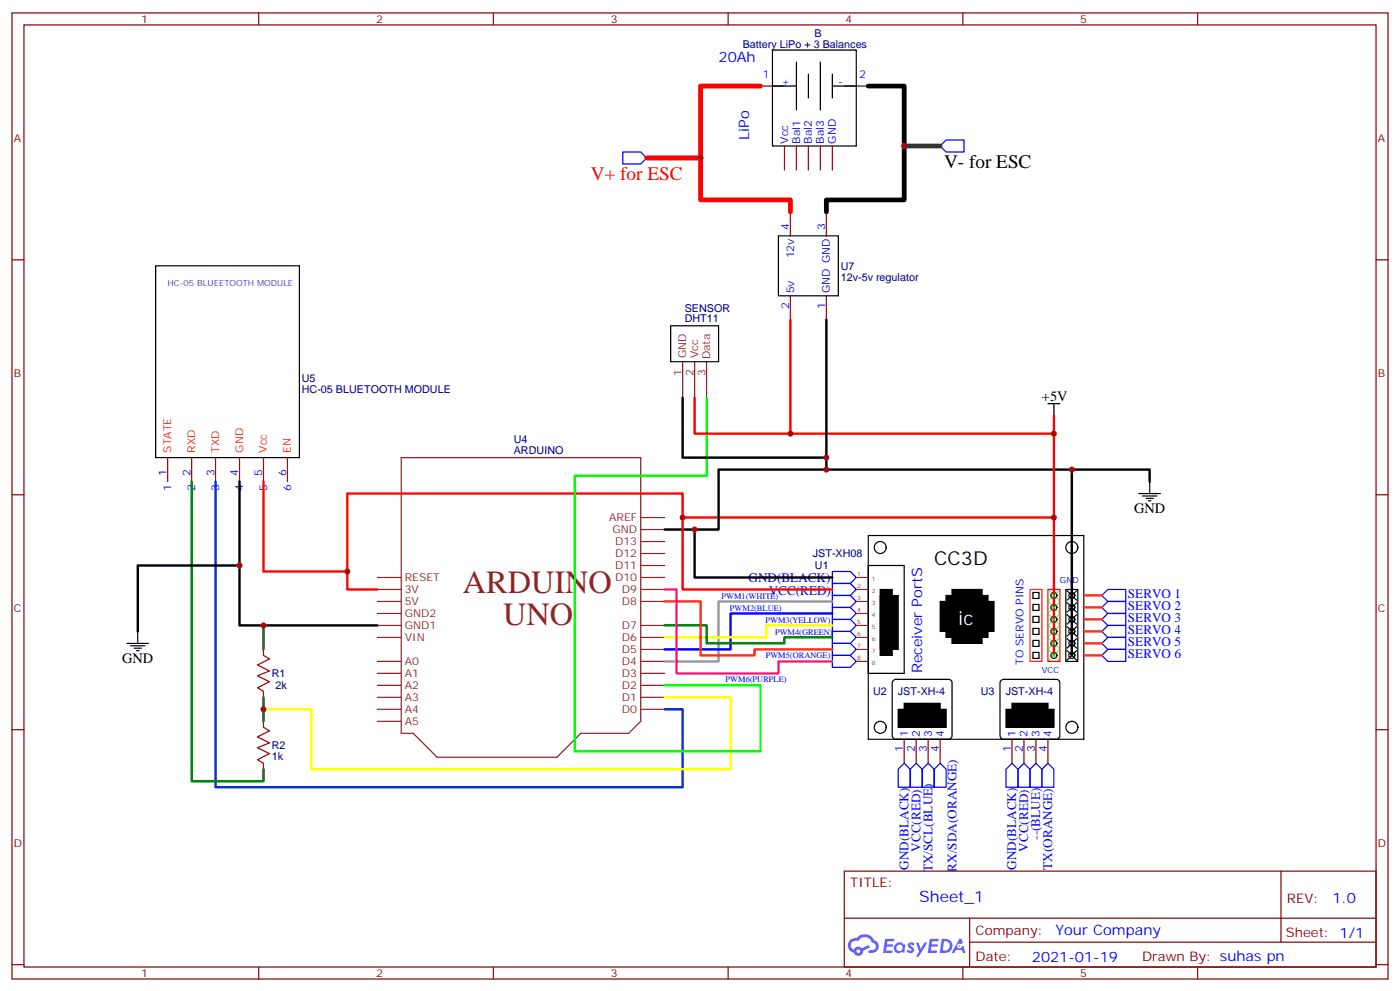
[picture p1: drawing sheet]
<svg xmlns="http://www.w3.org/2000/svg" width="412mm" height="292mm" viewBox="0 0 412 292" stroke-linecap="round" stroke-linejoin="round" font-family="sans-serif">
<g fill="none" stroke="#870000" stroke-width=".35">
<path d="M3.5 3.8h405.4v284.3h-405.4zM7.1 7.3h398.2v277.3h-398.2zM76.2 3.8v3.5M145.3 3.8v3.5M214.5 3.8v3.5M283.6 3.8v3.5M352.8 3.8v3.5M3.5 76.5h3.6M405.3 76.5h3.6M3.5 145.6h3.6M405.3 145.6h3.6M3.5 214.8h3.6"/>
<path d="M405.3 214.8h3.6M248.7 256.4h156.6v28.2h-156.6zM377.3 256.4v20.9M248.7 270.2h156.5M285.6 277.3h119.6M285.6 270.2v14.2M3.5 283.9h3.6M76.2 284.6v3.5M145.3 284.6v3.5M214.5 284.6v3.5M283.6 284.6v3.5M352.8 284.6v3.5"/>
<path d="M405.3 283.9h3.6"/>
</g>
<g fill="#5487ff">
<path d="M267.7 277.6a1.22 1.22 0 0 1 1.7 .2l-.4 .6a.47 .47 0 0 0-.3-.4 .47 .47 0 0 0-.5 .2l.1 .2a1.14 1.14 0 0 1 .8 1.8 1.14 1.14 0 0 1-1.9 0l-.2-.2 .5-.6 .7 .5a.29 .29 0 0 0 .3-.3 .29 .29 0 0 0-.2-.3 1.04 1.04 0 0 1-.6-1.7z"/>
<path d="M260.7 276.3h2.4l.3 .2-.2 .5-1.8 .1-.1 .8h1.5l.3 .4-.3 .4h-1.6l-.2 1.1h1.7l.2 .3-.2 .3-2.6 .1z"/>
<path d="M273.8 276.3h2.4l.3 .2-.1 .5-1.8 .1-.2 .8h1.6l.3 .4-.4 .4h-1.6l-.1 1.1h1.7l.2 .3-.2 .3-2.6 .1z"/>
<path d="M282.6 276.3h.7l.3 1.3-.6 .3a.69 .69 0 0 0-1 .3 .69 .69 0 0 0 .4 .9 .69 .69 0 0 0 .9-.6l.5-.2 .6 2.2h-.8l-.2-.9h-1.8l-.5 .9h-.8z"/>
<path d="M269.8 277.4h.8l.6 1.8 1.1-1.8h.9l-2.6 4.2h-.8l.9-1.5z"/>
<path d="M277.4 276.3l-.6 4.2h1.3a2.11 2.11 0 0 0 2.5-2.1 2.11 2.11 0 0 0-2.5-2.1zM278.1 277.1a1.39 1.39 0 0 1 1.7 1.4 1.39 1.39 0 0 1-1.8 1.3h-.3z"/>
<path d="M263.7 277.9a1.54 1.54 0 0 0-.1 2.2 1.54 1.54 0 0 0 2.2 .1l.6 .3 .3-2.3-.2-.3h-.4a1.49 1.49 0 0 0-2.4 0zM264 278.9a.94 .94 0 0 1 1.8 0 .94 .94 0 0 1-1.8 0z"/>
<path d="M250.4 276.7a2.18 2.18 0 0 0 1.1 3.7 1.44 1.44 0 0 0 1.6 .9 1.44 1.44 0 0 0 1.2-1.4l2-1.1-.5-.7-1.9 1a1.47 1.47 0 0 0-2.4 .4 1.39 1.39 0 0 1-.7-1.9 1.39 1.39 0 0 1 2-.5 2.12 2.12 0 0 1 2.2-1.3 2.12 2.12 0 0 1 1.9 1.7 1.14 1.14 0 0 1 1.1 1.4 1.14 1.14 0 0 1-1.7 .7 .43 .43 0 0 0-.5 .4 .43 .43 0 0 0 .4 .5 1.98 1.98 0 0 0 2.5-1.2 1.98 1.98 0 0 0-1.2-2.6 3.1 3.1 0 0 0-5.3-.6l-.9 .1zM252.3 280a.55 .55 0 0 1 1.1 0 .55 .55 0 0 1-1.1 0z"/>
<circle cx="282.6" cy="278.4" r=".26"/>
</g>
<g fill="none" stroke="#00f" stroke-width=".35">
<path d="M183.4 44.7h5.3l1.8 1.8-1.8 1.8h-5.3zM276.9 43l1.8-1.8h5.3v3.5h-5.3zM245.2 178.8h5.3l1.7 1.8-1.7 1.7h-5.3zM245.2 175.3h5.3l1.7 1.7-1.7 1.8h-5.3zM245.2 171.7h5.3l1.7 1.8-1.7 1.8h-5.3zM245.2 168.2h5.3l1.7 1.8-1.7 1.7h-5.3zM324.6 175.3l1.7-1.8h5.3v3.5h-5.3zM326.3 177h5.3v3.6h-5.3l-1.7-1.8zM245.2 192.9h5.3l1.7 1.8-1.7 1.7h-5.3zM245.2 189.4h5.3l1.7 1.7-1.7 1.8h-5.3zM245.2 185.8h5.3l1.7 1.8-1.7 1.8h-5.3zM245.2 182.3h5.3l1.7 1.8-1.7 1.7h-5.3z"/>
<path d="M324.6 192.9l1.7-1.8h5.3v3.6h-5.3zM326.3 180.6h5.3v3.5h-5.3l-1.7-1.8zM326.3 184.1h5.3v3.5h-5.3l-1.7-1.8zM326.3 187.6h5.3v3.5h-5.3l-1.7-1.7zM266.3 224.6l1.8 1.8v5.3h-3.5v-5.3zM269.9 224.6l1.7 1.8v5.3h-3.5v-5.3zM271.6 226.4l1.8-1.8 1.8 1.8v5.3h-3.6zM276.9 224.6l1.8 1.8v5.3h-3.5v-5.3zM298.1 224.6l1.8 1.8v5.3h-3.6v-5.3zM301.6 224.6l1.8 1.8v5.3h-3.5v-5.3zM303.4 226.4l1.8-1.8 1.7 1.8v5.3h-3.5zM308.7 224.6l1.7 1.8v5.3h-3.5v-5.3z"/>
</g>
<g fill="none" stroke="#870000" stroke-width=".35">
<path d="M224 25.3h7.1M248.7 25.3h7.1M231.1 43v7M234.6 43v7M238.1 43v7M241.7 43v7M245.2 43v7M232.8 62.4v7M243.4 62.4v7M232.8 87.1v7M243.4 87.1v7M49.4 134.7v7"/>
<path d="M56.4 134.7v7M63.5 134.7v7M70.6 134.7v7M77.6 134.7v7M84.7 134.7v7M77.6 191.1v1.8M77.6 203.5v1.7M77.6 212.3v1.8M266.3 217.6v7M269.9 217.6v7M273.4 217.6v7M276.9 217.6v7"/>
<path d="M298.1 217.6v7M301.6 217.6v7M305.2 217.6v7M308.7 217.6v7M77.6 224.6v1.8"/>
</g>
<g fill="none" stroke="#000" stroke-width=".35">
<path d="M227.5 14.7h24.7v28.3h-24.7zM234.6 18.3v7h-7.1M241.7 18.3v14.1M234.6 25.3v7.1M238.1 21.8v7.1M245.2 21.8v7.1M245.2 25.3h7M45.9 78.2h42.3v56.5h-42.3zM229.3 69.4h17.6v17.7h-17.6zM197.6 95.9h14.1v10.6h-14.1zM308.7 118.8h3.5M310.4 118.8v3.5"/>
<path d="M255.8 157.6h63.5v60h-63.5zM335.5 145.3h6.3M336.5 146h4.3M337.6 146.7h2.1M338.3 147.4h.7M338.7 141.7v3.6M255.8 166.4h10.5v31.8h-10.5zM304.3 177.9h1.7v1.8h-1.7zM304.3 174.4h1.7v1.7h-1.7zM314 173.5h3.5v21.2h-3.5zM314.3 173.8l2.8 2.9M314.3 177.4l2.8 2.8"/>
<path d="M317.1 173.8l-2.8 2.9M317.1 177.4l-2.8 2.8M37.4 189.4h6.3M38.5 190.1h4.2M39.5 190.8h2.1M40.2 191.5h.7M40.6 185.8v3.6M304.3 192h1.7v1.8h-1.7zM304.3 188.5h1.7v1.8h-1.7zM304.3 185h1.7v1.7h-1.7zM304.3 181.4h1.7v1.8h-1.7zM314.3 180.9l2.8 2.8"/>
<path d="M314.3 184.4l2.8 2.9M314.3 188l2.8 2.8M314.3 191.5l2.8 2.8M317.1 180.9l-2.8 2.8M317.1 184.4l-2.8 2.9M317.1 188l-2.8 2.8M317.1 191.5l-2.8 2.8M263.1 200.4l.8-.4h15.5l.6 .2 .5 .8v15.5l-.3 .7-.8 .4h-15.5l-.6-.2-.5-.9v-15.5zM294.8 200.4l.8-.4h15.5l.7 .2 .4 .8v15.5l-.2 .7-.9 .4h-15.5l-.6-.2-.4-.9v-15.5z"/>
<circle cx="259.3" cy="161.1" r="1.76"/>
<circle cx="310.4" cy="175.3" r=".88"/>
<circle cx="310.4" cy="178.8" r=".88"/>
<circle cx="315.7" cy="161.1" r="1.76"/>
<circle cx="315.7" cy="178.8" r=".88"/>
<circle cx="315.7" cy="175.3" r=".88"/>
<circle cx="310.4" cy="192.9" r=".88"/>
<circle cx="310.4" cy="185.8" r=".88"/>
<circle cx="310.4" cy="189.4" r=".88"/>
<circle cx="310.4" cy="182.3" r=".88"/>
<circle cx="315.7" cy="185.8" r=".88"/>
<circle cx="315.7" cy="192.9" r=".88"/>
<circle cx="315.7" cy="182.3" r=".88"/>
<circle cx="315.7" cy="189.4" r=".88"/>
<circle cx="259.3" cy="214.1" r="1.76"/>
<circle cx="315.7" cy="214.1" r="1.76"/>
</g>
<g fill="none" stroke="#8c2424" stroke-width=".35">
<path d="M201.1 106.5v10.6M204.6 106.5v10.6M208.1 106.5v10.6M118.2 134.7h70.5v77.6l-3.5 3.5h-14.1l-7.1 7.1h-35.2l-7.1-7.1h-3.5zM188.7 159.4h7.1M188.7 155.9h7.1M188.7 152.3h7.1M111.1 177h7.1M111.1 173.5h7.1M111.1 170h7.1M188.7 177h7.1M188.7 173.5h7.1"/>
<path d="M188.7 170h7.1M188.7 166.4h7.1M188.7 162.9h7.1M252.2 177h3.6M252.2 173.5h3.6M252.2 170h3.6M111.1 180.6h7.1M111.1 194.7h7.1M111.1 187.6h7.1M111.1 184.1h7.1M111.1 198.2h7.1M188.7 194.7h7.1"/>
<path d="M188.7 191.1h7.1M188.7 187.6h7.1M188.7 184.1h7.1M188.7 198.2h7.1M252.2 180.6h3.6M252.2 194.7h3.6M252.2 191.1h3.6M252.2 187.6h3.6M252.2 184.1h3.6M111.1 208.8h7.1M111.1 205.2h7.1M111.1 201.7h7.1"/>
<path d="M111.1 212.3h7.1M188.7 208.8h7.1M188.7 205.2h7.1M188.7 201.7h7.1"/>
</g>
<path d="M259.3 175.3h5.3v15.8h-5.3zM259.3 173.5h3.5v19.4h-3.5zM276.9 177h15.9v8.8h-15.9zM278.7 175.3h12.3v12.3h-12.3zM280.5 173.5h8.8v15.9h-8.8zM264.6 208.8h14.1v5.3h-14.1zM266.3 207h10.6v7.1h-10.6zM296.3 208.8h14.1v5.3h-14.1zM298.1 207h10.6v7.1h-10.6z" fill="#000" stroke="#000" stroke-width=".35"/>
<path d="M308.7 173.5h3.5v21.2h-3.5z" fill="none" stroke="#f00" stroke-width=".35"/>
<path d="M243.4 94.1v44.1M201.1 117.1v17.6h42.3M315.7 138.2h23v3.5M70.6 141.7v42.4h40.5M195.8 155.9h8.8v14.1h40.6M204.6 155.9h7.1v-17.7h104v54.7M70.6 166.4h-30v19.4" fill="none" stroke="#000" stroke-width=".71"/>
<path d="M232.8 94.1v33.5h77.6M204.6 117.1v10.5h28.2M310.4 122.3v30M77.6 141.7v26.5h24.7M201.1 152.3h109.3v40.6M111.1 173.5h-8.8v-28.2h98.8v28.2h44.1" fill="none" stroke="#f00" stroke-width=".71"/>
<path d="M309 173.8l2.9 2.9M309 177.4l2.9 2.8M311.9 173.8l-2.9 2.9M311.9 177.4l-2.9 2.8M309 180.9l2.9 2.8M309 184.4l2.9 2.9M309 188l2.9 2.8M309 191.5l2.9 2.8M311.9 180.9l-2.9 2.8M311.9 184.4l-2.9 2.9M311.9 188l-2.9 2.8M311.9 191.5l-2.9 2.8" fill="none" stroke="#3c3" stroke-width=".35"/>
<path d="M245.2 177h-33.5v17.7h-15.9" fill="none" stroke="#999" stroke-width=".71"/>
<path d="M245.2 180.6h-30v10.5h-19.4" fill="none" stroke="#00f" stroke-width=".71"/>
<path d="M245.2 184.1h-19.4v3.5h-30M195.8 205.2h19.4v21.2h-123.5v-17.6h-14.1" fill="none" stroke="#ff0" stroke-width=".71"/>
<path d="M56.4 141.7v88.2h21.2v-3.5M77.6 184.1v7M195.8 184.1h12.3v5.3h23v-1.8h14.1M77.6 205.2v7.1" fill="none" stroke="#008700" stroke-width=".71"/>
<path d="M195.8 177h10.6v15.9h15.8v-1.8h23M319.3 175.3h5.3M319.3 178.8h5.3M319.3 182.3h5.3M319.3 185.8h5.3M319.3 189.4h5.3M319.3 192.9h5.3" fill="none" stroke="#f30" stroke-width=".71"/>
<path d="M195.8 173.5h3.5v24.7h30v-3.5h15.9" fill="none" stroke="#f0f" stroke-width=".71"/>
<path d="M63.5 141.7v90h137.6v-22.9h-5.3" fill="none" stroke="#03c" stroke-width=".71"/>
<path d="M77.6 192.9l1.8 1.1-3.6 1.7 3.6 1.8-3.6 1.4 3.6 1.8-3.6 1.7 1.8 1.1M77.6 214.1l1.8 1-3.6 1.8 3.6 1.8-3.6 1.4 3.6 1.7-3.6 1.8 1.8 1" fill="none" stroke="#a10000" stroke-width=".35"/>
<path d="M303.4 173.5h3.5v21.2h-3.5z" fill="none" stroke="#f30" stroke-width=".35"/>
<path d="M224 25.3h-17.6v33.5h26.4v3.6M190.5 46.5h15.9" fill="none" stroke="#f00" stroke-width="1.4"/>
<path d="M255.8 25.3h10.5v33.5h-22.9v3.6" fill="none" stroke="#000" stroke-width="1.4"/>
<path d="M266.3 43h10.6" fill="none" stroke="#333" stroke-width="1.4"/>
<path d="M208.1 117.1v22.9h-38.8v81.1h54.7v-19.4h-28.2" fill="none" stroke="#0f0" stroke-width=".71"/>
<g fill="#c00">
<circle cx="201.1" cy="152.3" r=".88"/>
<circle cx="102.3" cy="168.2" r=".88"/>
<circle cx="77.6" cy="184.1" r=".88"/>
<circle cx="77.6" cy="208.8" r=".88"/>
<circle cx="70.6" cy="166.4" r=".88"/>
<circle cx="204.6" cy="155.9" r=".88"/>
<circle cx="310.4" cy="152.3" r=".88"/>
<circle cx="315.7" cy="138.2" r=".88"/>
<circle cx="310.4" cy="127.6" r=".88"/>
<circle cx="243.4" cy="138.2" r=".88"/>
<circle cx="206.4" cy="46.5" r=".88"/>
<circle cx="266.3" cy="43" r=".88"/>
<circle cx="232.8" cy="127.6" r=".88"/>
<circle cx="243.4" cy="134.7" r=".88"/>
</g>
<g font-size="9.5" fill="#8d2323">
<text x="136.3" y="174.4">ARDUINO</text>
<text x="148.2" y="183.9">UNO</text>
</g>
<text font-size="5.6" fill="#f00" x="174" y="53">V+ for ESC</text>
<g font-size="5.6">
<text x="278.1" y="49.5">V- for ESC</text>
<text x="275.2" y="166.4">CC3D</text>
</g>
<text font-size="5.6" fill="#fff" x="282.2" y="184.1">ic</text>
<text font-size="4.6" fill="#00f" x="270.8" y="265.4">Sheet_1</text>
<g font-size="4.2" fill="#00f">
<text x="211.7" y="18.3">20Ah</text>
<text x="220.7" y="41.2" transform="rotate(-90 220.7 41.2)">LiPo</text>
<text x="271.6" y="198.2" transform="rotate(-90 271.6 198.2)">Receiver PortS</text>
<text x="392.5" y="265.7">1.0</text>
<text x="310.9" y="275.2">Your Company</text>
<text x="304" y="283">2021-01-19</text>
</g>
<g font-size="4.2">
<text x="306.9" y="118.1">+5V</text>
<text x="334.1" y="150.9">GND</text>
<text x="36" y="195">GND</text>
</g>
<g font-size="3.9" fill="#00f">
<text x="220.5" y="171.2">GND(BLACK)</text>
<text x="226.5" y="175.3">VCC(RED)</text>
<text x="332.3" y="176.1">SERVO 1</text>
<text x="332.3" y="179.6">SERVO 2</text>
<text x="332.3" y="183.2">SERVO 3</text>
<text x="332.3" y="186.7">SERVO 4</text>
<text x="332.3" y="190.2">SERVO 5</text>
<text x="332.3" y="193.7">SERVO 6</text>
<text x="271.1" y="250.7" transform="rotate(-90 271.1 250.7)">VCC(RED)</text>
<text x="302.9" y="250.7" transform="rotate(-90 302.9 250.7)">VCC(RED)</text>
<text x="306.4" y="247.2" transform="rotate(-90 306.4 247.2)">--(BLUE)</text>
<text x="267.6" y="256" transform="rotate(-90 267.6 256)">GND(BLACK)</text>
<text x="274.7" y="256.7" transform="rotate(-90 274.7 256.7)">TX/SCL(BLUE)</text>
<text x="281.8" y="256.5" transform="rotate(-90 281.8 256.5)">RX/SDA(ORANGE)</text>
<text x="299.3" y="256" transform="rotate(-90 299.3 256)">GND(BLACK)</text>
<text x="309.9" y="256" transform="rotate(-90 309.9 256)">TX(ORANGE)</text>
</g>
<g font-size="3.9" fill="#800">
<text x="250.5" y="261">TITLE:</text>
<text x="379.1" y="265.7">REV:</text>
<text x="287.4" y="275.2">Company:</text>
<text x="378.7" y="275.8">Sheet: 1/1</text>
<text x="287.4" y="282.9">Date:</text>
<text x="336.4" y="282.9">Drawn By: suhas pn</text>
</g>
<g font-size="3.2" fill="#800">
<text x="41.6" y="6.8">1</text>
<text x="110.8" y="6.8">2</text>
<text x="179.9" y="6.8">3</text>
<text x="249.1" y="6.8">4</text>
<text x="318.2" y="6.8">5</text>
<text x="4.1" y="41.9">A</text>
<text x="405.9" y="41.9">A</text>
<text x="4.1" y="111.1">B</text>
<text x="405.9" y="111.1">B</text>
<text x="4.1" y="180.2">C</text>
<text x="405.9" y="180.2">C</text>
<text x="4.1" y="249.3">D</text>
<text x="405.9" y="249.3">D</text>
<text x="41.6" y="287.6">1</text>
<text x="110.8" y="287.6">2</text>
<text x="179.9" y="287.6">3</text>
<text x="249.1" y="287.6">4</text>
<text x="318.2" y="287.6">5</text>
</g>
<g font-size="3.2" fill="#000080">
<text x="239.9" y="10.7">B</text>
<text x="218.8" y="14.1">Battery LiPo + 3 Balances</text>
<text x="247.6" y="82.6">12v-5v regulator</text>
<text x="247.7" y="79.4">U7</text>
<text x="201.7" y="94.8">DHT11</text>
<text x="201.7" y="91.9">SENSOR</text>
<text x="88.9" y="112.5">U5</text>
<text x="88.9" y="115.8">HC-05 BLUETOOTH MODULE</text>
<text x="151.4" y="130.5">U4</text>
<text x="151.4" y="133.6">ARDUINO</text>
<text x="239.4" y="164.1">JST-XH08</text>
<text x="240" y="167.6">U1</text>
<text x="80.1" y="199.3">R1</text>
<text x="81.1" y="202.9">2k</text>
<text x="257.2" y="204.6">U2</text>
<text x="264.5" y="204.6">JST-XH-4</text>
<text x="288.9" y="204.6">U3</text>
<text x="296.3" y="204.6">JST-XH-4</text>
<text x="80.1" y="220.5">R2</text>
<text x="80.1" y="223.7">1k</text>
</g>
<g font-size="3.2" fill="#00f">
<text x="224.7" y="22.9">1</text>
<text x="253" y="22.9">2</text>
<text x="230.2" y="25">+</text>
<text x="246.9" y="25">-</text>
<text x="232.1" y="42.3" transform="rotate(-90 232.1 42.3)">Vcc</text>
<text x="235.7" y="42.3" transform="rotate(-90 235.7 42.3)">Bal1</text>
<text x="239.2" y="42.3" transform="rotate(-90 239.2 42.3)">Bal2</text>
<text x="242.7" y="42.3" transform="rotate(-90 242.7 42.3)">Bal3</text>
<text x="246.2" y="42.3" transform="rotate(-90 246.2 42.3)">GND</text>
<text x="232.5" y="67.7" transform="rotate(-90 232.5 67.7)">4</text>
<text x="243.1" y="67.7" transform="rotate(-90 243.1 67.7)">3</text>
<text x="233.9" y="76" transform="rotate(-90 233.9 76)">12v</text>
<text x="233.9" y="86.4" transform="rotate(-90 233.9 86.4)">5v</text>
<text x="244.5" y="86.4" transform="rotate(-90 244.5 86.4)">GND GND</text>
<text x="232.5" y="90.8" transform="rotate(-90 232.5 90.8)">2</text>
<text x="243.1" y="90.8" transform="rotate(-90 243.1 90.8)">1</text>
<text x="49" y="140" transform="rotate(-90 49 140)">1</text>
<text x="56.1" y="140" transform="rotate(-90 56.1 140)">2</text>
<text x="63.1" y="140" transform="rotate(-90 63.1 140)">3</text>
<text x="70.2" y="140" transform="rotate(-90 70.2 140)">4</text>
<text x="77.3" y="140" transform="rotate(-90 77.3 140)">5</text>
<text x="84.3" y="140" transform="rotate(-90 84.3 140)">6</text>
<text x="50.4" y="144.5" transform="rotate(-90 50.4 144.5)">1</text>
<text x="57.5" y="144.5" transform="rotate(-90 57.5 144.5)">2</text>
<text x="64.6" y="144.5" transform="rotate(-90 64.6 144.5)">3</text>
<text x="71.6" y="144.5" transform="rotate(-90 71.6 144.5)">4</text>
<text x="78.7" y="144.5" transform="rotate(-90 78.7 144.5)">5</text>
<text x="85.7" y="144.5" transform="rotate(-90 85.7 144.5)">6</text>
<text x="301.5" y="195.7" transform="rotate(-90 301.5 195.7)">TO SERVO PINS</text>
<text x="266" y="221.4" transform="rotate(-90 266 221.4)">1</text>
<text x="267.4" y="216.9" transform="rotate(-90 267.4 216.9)">1</text>
<text x="269.5" y="221.4" transform="rotate(-90 269.5 221.4)">2</text>
<text x="270.9" y="216.9" transform="rotate(-90 270.9 216.9)">2</text>
<text x="273" y="221.4" transform="rotate(-90 273 221.4)">3</text>
<text x="274.5" y="216.9" transform="rotate(-90 274.5 216.9)">3</text>
<text x="276.6" y="221.4" transform="rotate(-90 276.6 221.4)">4</text>
<text x="278" y="216.9" transform="rotate(-90 278 216.9)">4</text>
<text x="297.7" y="221.4" transform="rotate(-90 297.7 221.4)">1</text>
<text x="299.2" y="216.9" transform="rotate(-90 299.2 216.9)">1</text>
<text x="301.3" y="221.4" transform="rotate(-90 301.3 221.4)">2</text>
<text x="302.7" y="216.9" transform="rotate(-90 302.7 216.9)">2</text>
<text x="304.8" y="221.4" transform="rotate(-90 304.8 221.4)">3</text>
<text x="306.2" y="216.9" transform="rotate(-90 306.2 216.9)">3</text>
<text x="308.3" y="221.4" transform="rotate(-90 308.3 221.4)">4</text>
<text x="309.7" y="216.9" transform="rotate(-90 309.7 216.9)">4</text>
</g>
<g font-size="3.2" fill="#8d2323">
<text x="202.1" y="105.4" transform="rotate(-90 202.1 105.4)">GND</text>
<text x="205.7" y="105.4" transform="rotate(-90 205.7 105.4)">Vcc</text>
<text x="209.2" y="105.8" transform="rotate(-90 209.2 105.8)">Data</text>
<text x="200.7" y="110.6" transform="rotate(-90 200.7 110.6)">1</text>
<text x="204.3" y="110.6" transform="rotate(-90 204.3 110.6)">2</text>
<text x="207.8" y="110.6" transform="rotate(-90 207.8 110.6)">3</text>
<text x="179.5" y="153.4">AREF</text>
<text x="180.4" y="156.9">GND</text>
<text x="181.2" y="160.4">D13</text>
<text x="181.2" y="167.5">D11</text>
<text x="181.2" y="164">D12</text>
<text x="119.2" y="171">RESET</text>
<text x="181.2" y="171">D10</text>
<text x="119.2" y="178.1">5V</text>
<text x="119.2" y="174.6">3V</text>
<text x="183.2" y="178.1">D8</text>
<text x="183.2" y="174.6">D9</text>
<text x="119.2" y="185.1">GND1</text>
<text x="119.2" y="181.6">GND2</text>
<text x="183.2" y="185.1">D7</text>
<text x="119.2" y="188.7">VIN</text>
<text x="183.2" y="188.7">D6</text>
<text x="119.2" y="195.7">A0</text>
<text x="183.2" y="195.7">D4</text>
<text x="183.2" y="192.2">D5</text>
<text x="119.2" y="202.8">A2</text>
<text x="119.2" y="199.2">A1</text>
<text x="183.2" y="202.8">D2</text>
<text x="183.2" y="199.2">D3</text>
<text x="119.2" y="209.8">A4</text>
<text x="119.2" y="206.3">A3</text>
<text x="183.2" y="209.8">D0</text>
<text x="183.2" y="206.3">D1</text>
<text x="119.2" y="213.4">A5</text>
</g>
<g font-size="3.2" fill="#f30">
<text x="50.4" y="133.2" transform="rotate(-90 50.4 133.2)">STATE</text>
<text x="57.5" y="133.2" transform="rotate(-90 57.5 133.2)">RXD</text>
<text x="64.5" y="133.2" transform="rotate(-90 64.5 133.2)">TXD</text>
<text x="71.6" y="133.2" transform="rotate(-90 71.6 133.2)">GND</text>
<text x="78.6" y="133.2" transform="rotate(-90 78.6 133.2)">Vcc</text>
<text x="85.7" y="133.2" transform="rotate(-90 85.7 133.2)">EN</text>
</g>
<text font-size="2.5" fill="#60c" x="49.4" y="84.2">HC-05 BLUEETOOTH MODULE</text>
<g font-size="2.5" fill="#00f">
<text x="312.2" y="171.7">GND</text>
<text x="212.6" y="176.2">PWM1(WHITE)</text>
<text x="215" y="179.7">PWM2(BLUE)</text>
<text x="225.5" y="183.2">PWM3(YELLOW)</text>
<text x="228.3" y="186.8">PWM4(GREEN)</text>
<text x="225.6" y="193.8">PWM5(ORANGE)</text>
<text x="213.8" y="200.9">PWM6(PURPLE)</text>
<text x="306.9" y="198.2">VCC</text>
</g>
<g font-size="1.8" fill="#8d2323">
<text x="252.5" y="173.1">2</text>
<text x="252.5" y="169.6">1</text>
<text x="256.8" y="171">1</text>
<text x="252.5" y="176.7">3</text>
<text x="256.8" y="178.1">3</text>
<text x="256.8" y="174.6">2</text>
<text x="252.5" y="180.2">4</text>
<text x="252.5" y="183.7">5</text>
<text x="256.8" y="181.6">4</text>
<text x="256.8" y="185.1">5</text>
<text x="252.5" y="190.8">7</text>
<text x="252.5" y="187.3">6</text>
<text x="256.8" y="188.7">6</text>
<text x="252.5" y="194.3">8</text>
<text x="256.8" y="195.7">8</text>
<text x="256.8" y="192.2">7</text>
</g>
</svg>
